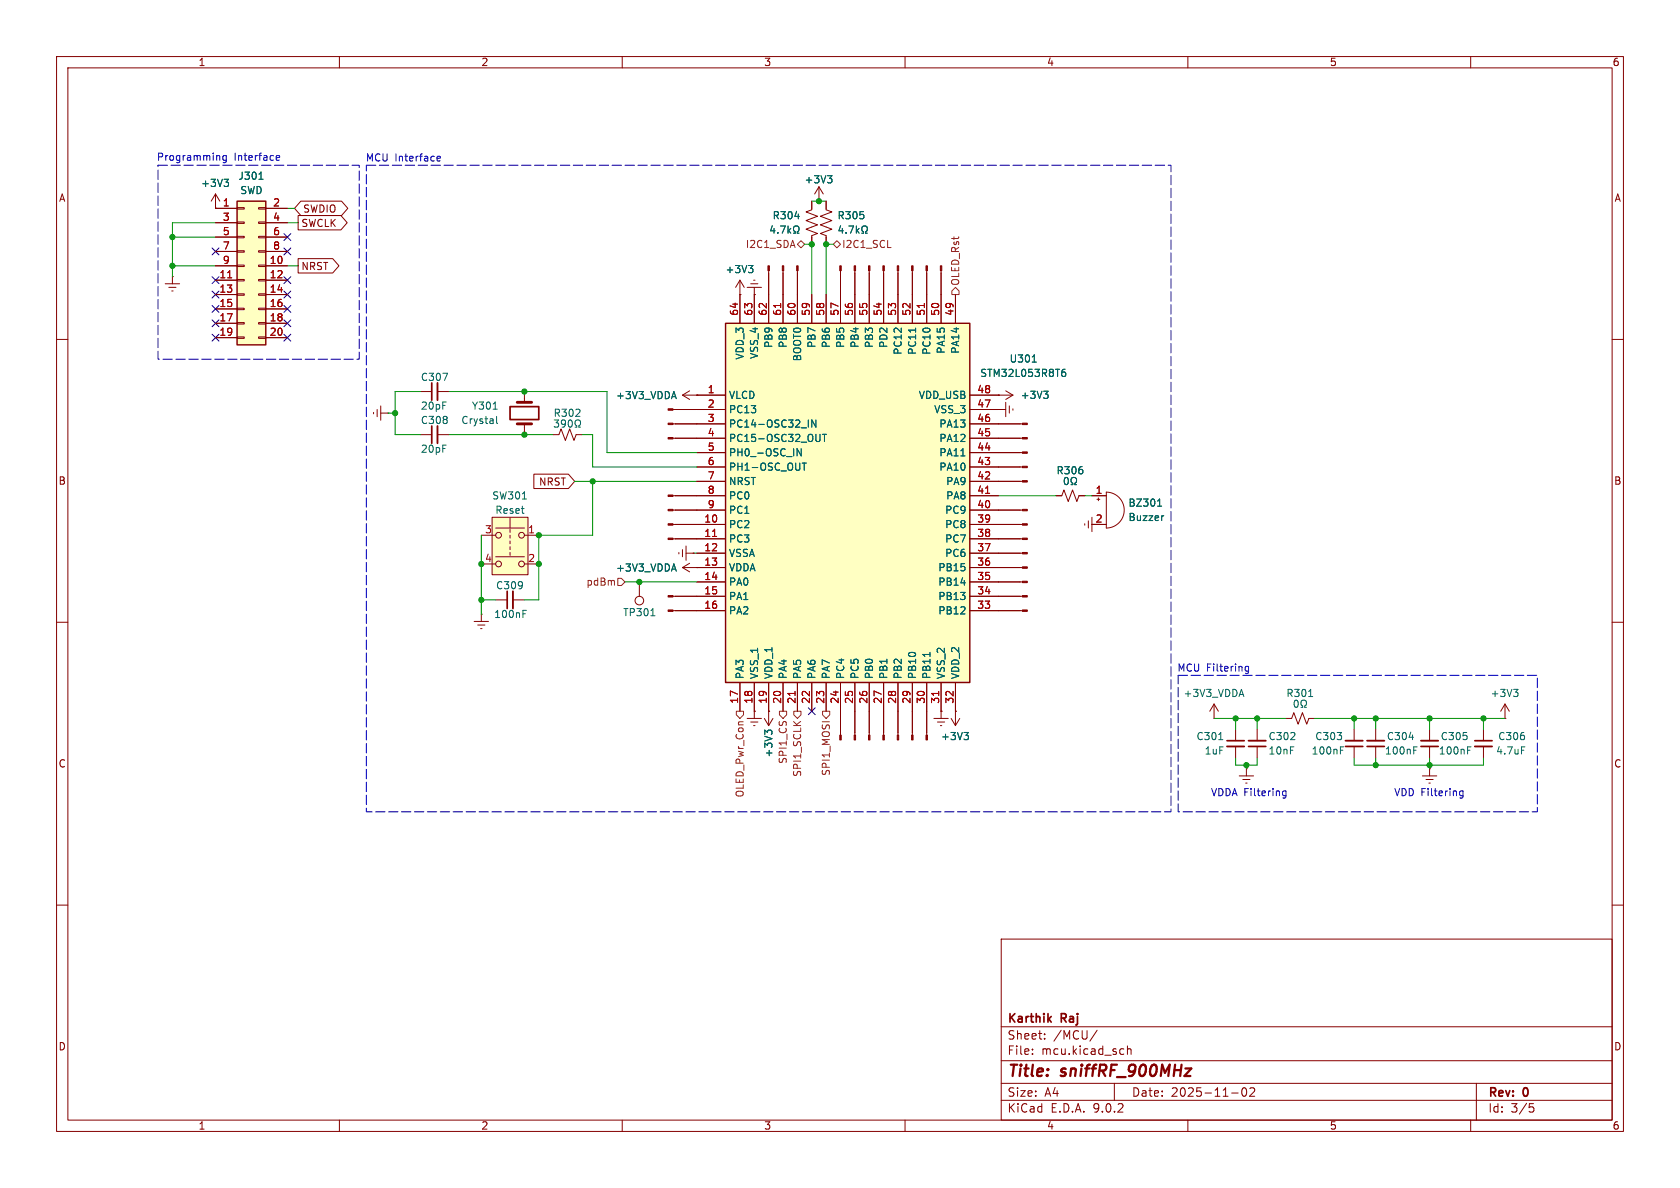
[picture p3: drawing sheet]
<svg xmlns="http://www.w3.org/2000/svg" width="297mm" height="210mm" viewBox="0 0 297 210" stroke-linecap="round" stroke-linejoin="round" font-family="sans-serif">
<g fill="none" stroke="#840000" stroke-width=".18">
<path d="M10 10h277v190h-277zM12 12h273v186h-273zM60 10v2M110 10v2M160 10v2M210 10v2M260 10v2M29.2 50.2h2.5M29.8 50.8h1.3M30.4 51.4h.2M30.5 48.9h.1M30.5 48.9v1.3"/>
<path d="M148.6 47.9v4.2M151.1 47.9v4.2M153.7 47.9v4.2M156.2 47.9v4.2M158.7 47.9v4.2M161.3 47.9v4.2M163.8 47.9v4.2M166.4 47.9v4.2M10 60h2M119 77.5h4.2M119 74.9h4.2M119 72.4h4.2"/>
<path d="M120.6 69.9l1.3 .7M120.6 69.9h2.6M121.9 69.1l-1.3 .8M123.2 69.9h.1M176.5 72.4h.1M176.5 77.5h4.2M176.5 74.9h4.2M176.5 72.4h1.3M177.8 71.1v2.6M178.4 71.8v1.2M179.1 72.3v.2M285 60h2"/>
<path d="M119 95.3h4.2M119 90.2h4.2M119 92.7h4.2M119 87.6h4.2M120 97.7v.2M120.6 97.2v1.2M121.3 97.8h1.3M121.3 96.5v2.6M122.6 97.8h.1M176.5 90.2h4.2M176.5 85.1h4.2M176.5 82.6h4.2"/>
<path d="M176.5 80h4.2M10 110h2M176.5 102.9h4.2M285 110h2M214.6 127h.1M214.6 124.5l-.7 1.2M214.6 124.5l.8 1.2M214.6 124.5v2.5M218.4 128.9v2M218.4 132v2M266.1 127h.1M266.1 124.5l-.8 1.2"/>
<path d="M266.1 124.5l.7 1.2M266.1 124.5v2.5M10 160h2M177 166h108v32h-108zM285 160h2M60 198v2M110 198v2M160 198v2M177 194.5h108M177 191.5h108M177 187.5h108M177 181.5h108"/>
<path d="M182.5 186.3v.1M182.5 185.5v.1M184.7 183.6v.1M184.7 182.8v.1M194 182.1l-1.3 2M197 191.5v3M198.2 185.4l.5 .1M198.7 186.3l-.5 .1M199.3 185.5l.2-.1 .4 .1 .1 .9M199.3 184.9v1.5M210 198v2M217.7 193.2h1.2"/>
<path d="M219.7 192.4l.2-.1a.81 .81 0 0 1 .6 .6 .81 .81 0 0 1-.3 .8l-.2 .1a.81 .81 0 0 1-.3-1.4zM221 192.4l.5-.1 .2 .1 .1 .3-.9 1.1h.9M260 198v2M261 191.5v6.5M270.4 195.1h.7M270.5 195.7h.4l.3 .3-.2 .5-.5 .1"/>
</g>
<path d="M209.6 188.9h1l-1.2 1.3h1" fill="none" stroke="#840000" stroke-width=".4"/>
<g fill="#840000" stroke="#840000" stroke-width=".18">
<path d="M118.1 95.1h.9v.3h-.9z"/>
<path d="M118.1 90h.9v.3h-.9z"/>
<path d="M118.1 92.6h.9v.2h-.9z"/>
<path d="M118.1 87.5h.9v.3h-.9z"/>
<path d="M118.1 77.3h.9v.3h-.9z"/>
<path d="M118.1 74.8h.9v.3h-.9z"/>
<path d="M118.1 72.3h.9v.2h-.9z"/>
<path d="M163.7 47h.3v.9h-.3z"/>
<path d="M166.2 47h.3v.9h-.3z"/>
<path d="M158.6 47h.3v.9h-.3z"/>
<path d="M156.1 47h.2v.9h-.2z"/>
<path d="M153.5 47h.3v.9h-.3z"/>
<path d="M180.7 85h.9v.2h-.9z"/>
<path d="M180.7 77.3h.9v.3h-.9z"/>
<path d="M180.7 74.8h.9v.3h-.9z"/>
<path d="M180.7 82.4h.9v.3h-.9z"/>
<path d="M180.7 79.9h.9v.2h-.9z"/>
<path d="M161.2 47h.2v.9h-.2z"/>
<path d="M148.5 47h.2v.9h-.2z"/>
<path d="M151 47h.3v.9h-.3z"/>
<path d="M180.7 90h.9v.3h-.9z"/>
<path d="M180.7 102.7h.9v.3h-.9z"/>
</g>
<path d="M119.1 69.2l.5 1.3M215.5 130.8h.7M219.5 121.9l.4 1.2M267.6 121.9h.8l-.5 .4M268.1 122.3l.3 .3v.3l-.3 .2" fill="none" stroke="#006464" stroke-width=".18"/>
<path d="M216.9 130.9h3.1" fill="none" stroke="#840000" stroke-width=".3"/>
<path d="M216.9 132h3.1" fill="none" stroke="#840000" stroke-width=".33"/>
<path d="M41.9 35.6h5.1v25.4h-5.1z" fill="#ffffc2"/>
<path d="M41.9 35.6h5.1v25.4h-5.1z" fill="none" stroke="#840000" stroke-width=".25"/>
<g fill="none" stroke="#840000" stroke-width=".18">
<path d="M38.1 36.8h.1M38.1 36.8h3.8M38.1 39.4h3.8M38.1 34.3l-.8 1.3M38.1 34.3l.8 1.3M38.1 34.3v2.5M41.9 36.7h1.3v.3h-1.3zM41.9 39.2h1.3v.3h-1.3zM45.7 36.7h1.3v.3h-1.3zM45.7 39.2h1.3v.3h-1.3zM47 36.8h3.8M47 39.4h3.8"/>
<path d="M38.1 41.9h3.8M38.1 44.5h3.8M38.1 47h3.8M38.1 49.5h3.8M38.1 52.1h3.8M38.1 54.6h3.8M38.1 57.2h3.8M38.1 59.7h3.8M41.9 41.8h1.3v.2h-1.3zM41.9 44.3h1.3v.3h-1.3zM41.9 46.9h1.3v.2h-1.3zM41.9 49.4h1.3v.3h-1.3z"/>
<path d="M41.9 51.9h1.3v.3h-1.3zM41.9 54.5h1.3v.2h-1.3zM41.9 57h1.3v.3h-1.3zM41.9 59.6h1.3v.2h-1.3zM45.7 41.8h1.3v.2h-1.3zM45.7 44.3h1.3v.3h-1.3zM45.7 46.9h1.3v.2h-1.3zM45.7 49.4h1.3v.3h-1.3zM45.7 51.9h1.3v.3h-1.3zM45.7 54.5h1.3v.2h-1.3zM45.7 57h1.3v.3h-1.3zM45.7 59.6h1.3v.2h-1.3z"/>
<path d="M47 41.9h3.8M47 44.5h3.8M47 47h3.8M47 49.5h3.8M47 52.1h3.8M47 54.6h3.8M47 57.2h3.8M47 59.7h3.8M74.3 76.8h2M77.3 76.8h2.1M176.5 69.9h.1M176.5 69.9h2.6"/>
<path d="M177.8 69.1l1.3 .8M179.1 69.9l-1.3 .7M176.5 95.3h4.2M176.5 97.8h4.2M176.5 92.7h4.2M186.7 87.6h1l.4-1 .7 2 .8-2 .8 2 .4-1h1M191.8 92.6v.2M192.4 92.1v1.2M193 91.4v2.6M193 87.6h2.6M193 92.7h2.6M193.9 88.3h.5"/>
<path d="M194.2 88v.5M195.6 87a3.2 3.2 0 0 1 3.1 3.2 3.2 3.2 0 0 1-3.1 3.1zM87.6 106h2.1M90.7 106h2M113 102.9v2.5M119 105.4h4.2M119 108h4.2M176.5 105.4h4.2M176.5 100.3h4.2M176.5 108h4.2M132.1 127h2.5M132.7 127.6h1.3"/>
<path d="M133.2 128.3h.3M133.3 125.7h.1M133.3 125.7v1.3M135.1 127l.8 1.3M135.9 125.7h.1M135.9 125.7v2.6M136.7 127l-.8 1.3M148.6 125.7v4.2M151.1 125.7v4.2M153.7 125.7v4.2M156.2 125.7v4.2M158.7 125.7v4.2"/>
<path d="M161.3 125.7v4.2M163.8 125.7v4.2M165.1 127h2.5M165.7 127.6h1.3M166.2 128.3h.3M166.4 125.7h.1M166.4 125.7v1.3M168.1 127l.8 1.3M168.9 125.7h.1M168.9 125.7v2.6M169.7 127l-.8 1.3M243.2 128.9v2"/>
<path d="M243.2 132v2M251.5 137.2h2.5M252.1 137.8h1.3M252.6 138.4h.3M252.7 135.9h.1M252.7 128.9v2M252.7 132v2M252.7 135.9v1.3"/>
<circle cx="113" cy="106.2" r=".76"/>
</g>
<path d="M40.2 49.1h.8" fill="none" stroke="#a90000" stroke-width=".18"/>
<g fill="none" stroke="#006464" stroke-width=".18">
<path d="M39.6 31.7h.8l-.4 .5M40.2 32.2l.2 .2v.3l-.2 .3M45.8 31.7h.7M184.5 69.2h.8l-.4 .4M185 69.6l.3 .3v.3l-.3 .2M188.2 84.6l-.1 .6 .2 .3 .1 .2 .4-.3v-.8M189.4 84.6a.6 .6 0 0 0 .3 .8v.3h-.3M190.3 84.6a.6 .6 0 0 1-.3 .8v.3h.3M204.6 89.5h.8M204.8 88.5l.2-.3v1.3M205.7 91.2h-.2M92.4 108.5h.5"/>
<path d="M92.4 107.9h.7M115.1 108.9h.7M135.7 129.5l-.5-.4v.8M135.7 129.3l.2-.2h.3l.3 .2M170.4 129.5h.8l-.4 .5M171 130l.2 .2v.3l-.2 .3M249.1 130.3h.8M249.9 132.6h.5M249.9 132h.6M259.5 132.6h.4M259.5 132h.6"/>
</g>
<g fill="#840000" stroke="#840000" stroke-width=".18">
<path d="M180.7 95.1h.9v.3h-.9z"/>
<path d="M180.7 97.7h.9v.2h-.9z"/>
<path d="M180.7 105.3h.9v.2h-.9z"/>
<path d="M180.7 100.2h.9v.3h-.9z"/>
<path d="M118.1 105.3h.9v.2h-.9z"/>
<path d="M118.1 107.8h.9v.3h-.9z"/>
<path d="M153.5 129.9h.3v.9h-.3z"/>
<path d="M156.1 129.9h.2v.9h-.2z"/>
<path d="M148.5 129.9h.2v.9h-.2z"/>
<path d="M151 129.9h.3v.9h-.3z"/>
<path d="M180.7 92.6h.9v.2h-.9z"/>
<path d="M163.7 129.9h.3v.9h-.3z"/>
<path d="M158.6 129.9h.3v.9h-.3z"/>
<path d="M161.2 129.9h.2v.9h-.2z"/>
<path d="M180.7 107.8h.9v.3h-.9z"/>
</g>
<path d="M76.3 75.3v3.1M89.7 104.5v3.1M241.7 132h3M251.2 132h3.1" fill="none" stroke="#840000" stroke-width=".3"/>
<path d="M77.3 75.3v3.1M90.7 104.5v3.1M241.7 130.9h3M251.2 130.9h3.1" fill="none" stroke="#840000" stroke-width=".33"/>
<path d="M128.3 57.2h43.1v63.5h-43.1z" fill="#ffffc2"/>
<path d="M128.3 57.2h43.1v63.5h-43.1z" fill="none" stroke="#840000" stroke-width=".25"/>
<g fill="none" stroke="#840000" stroke-width=".18">
<path d="M130.8 52.1v5.1M133.3 52.1v5.1M135.9 52.1v5.1M138.4 52.1v5.1M141 52.1v5.1M143.5 52.1v5.1M146 52.1v5.1M148.6 52.1v5.1M151.1 52.1v5.1M153.7 52.1v5.1M156.2 52.1v5.1M158.7 52.1v5.1"/>
<path d="M161.3 52.1v5.1M163.8 52.1v5.1M166.4 52.1v5.1M168.9 52.1v5.1M92.7 69.2v1.9M92.7 74.9v1.9M123.2 69.9h5.1M123.2 72.4h5.1M123.2 74.9h5.1M123.2 77.5h5.1M171.4 69.9h5.1M171.4 72.4h5.1"/>
<path d="M171.4 74.9h5.1M171.4 77.5h5.1M123.2 80h5.1M123.2 82.6h5.1M123.2 85.1h5.1M123.2 87.6h5.1M123.2 90.2h5.1M123.2 92.7h5.1M123.2 95.3h5.1M123.2 97.8h5.1M171.4 80h5.1M171.4 82.6h5.1"/>
<path d="M171.4 85.1h5.1M171.4 87.6h5.1M171.4 90.2h5.1M171.4 92.7h5.1M171.4 95.3h5.1M171.4 97.8h5.1M123.2 100.3h5.1M123.2 102.9h5.1M123.2 105.4h5.1M123.2 108h5.1M171.4 100.3h5.1M171.4 102.9h5.1"/>
<path d="M171.4 105.4h5.1M171.4 108h5.1M130.8 120.7v5M133.3 120.7v5M135.9 120.7v5M138.4 120.7v5M141 120.7v5M143.5 120.7v5M146 120.7v5M148.6 120.7v5M151.1 120.7v5M153.7 120.7v5"/>
<path d="M156.2 120.7v5M158.7 120.7v5M161.3 120.7v5M163.8 120.7v5M166.4 120.7v5M168.9 120.7v5"/>
</g>
<g fill="none" stroke="#006464" stroke-width=".18">
<path d="M161.9 58v.7M87.2 72.3h.7M87.8 73.6v1.1l.2 .2M141.6 79.3v1.3l-.7-1.3v1.3M142.9 74.2v1.3M144.2 74.2v1.3l-.7-1.3v1.3M145 76.8v1l-.2 .2M145.4 76.8h.7M145.8 76.8v1.2M182.5 64h.7M187.7 66l.2-.2h.3l.2 .2v.3l-.2 .2h-.4l-.1-.2M188.3 65.3h-.4l-.2 .5"/>
<path d="M141.8 81.9h.7M142.2 81.9v1.2M169.9 80.6h.7M164.4 115.3v.8"/>
</g>
<path d="M138 53.6v.8M163.4 53.6v.8M126 94.8h.7M174.2 87.2h.8M140.6 122.2v.7M166 122.2v.7" fill="none" stroke="#a90000" stroke-width=".18"/>
<path d="M91.4 71.1h2.6M91.4 74.9h2.6" fill="none" stroke="#840000" stroke-width=".51"/>
<path d="M90.2 71.9h5v2.3h-5z" fill="none" stroke="#840000" stroke-width=".3"/>
<path d="M87 91.4h6.3v10.2h-6.3z" fill="#ffffc2"/>
<g fill="none" stroke="#840000" stroke-width=".18">
<path d="M38.1 36.8h.1M38.1 36.8h3.8M38.1 39.4h3.8M47 36.8h3.8M47 39.4h3.8M52.7 38.1h7.6l1.1 1.3-1.1 1.2h-7.6zM53.2 35.6h7.2l1.1 1.2-1.1 1.3h-7.2l-1.1-1.3zM143.5 35.6v1.5l-1 .4 2 .7-2 .8 2 .8-2 .7 2 .8-1 .4v1.5M144.8 35.6h.1M144.8 33l-.8 1.3M144.8 33l.7 1.3M144.8 33v2.6"/>
<path d="M146 35.6v1.5l1.1 .4-2.1 .7 2.1 .8-2.1 .8 2.1 .7-2.1 .8 1 .4v1.5M38.1 49.5h3.8M38.1 41.9h3.8M38.1 44.5h3.8M38.1 47h3.8M38.1 52.1h3.8M38.1 54.6h3.8M38.1 57.2h3.8M38.1 59.7h3.8M47 49.5h3.8M47 41.9h3.8M47 44.5h3.8"/>
<path d="M47 47h3.8M47 52.1h3.8M47 54.6h3.8M47 57.2h3.8M47 59.7h3.8M52.7 45.7h6.1l1.1 1.3-1.1 1.3h-6.1zM130.8 52.1h.1M130.8 49.5l-.8 1.3M130.8 49.5l.8 1.3M130.8 49.5v7.7M132.1 50.8h2.5M132.7 50.2h1.3"/>
<path d="M133.2 49.5h.3M133.3 52.1h.1M133.3 50.8v6.4M135.9 47.9v9.3M138.4 47.9v9.3M141 47.9v9.3M143.5 52.1v5.1M146 52.1v5.1M148.6 48.3v8.9M151.1 48.3v8.9M153.7 48.3v8.9M156.2 48.3v8.9"/>
<path d="M158.7 48.3v8.9M161.3 48.3v8.9M163.8 48.3v8.9M166.4 48.3v8.9M168.9 52.1v5.1M66 72.9v.3M66.7 72.4v1.3M67.3 73h1.3M67.3 71.8v2.5M68.6 73h.1M74.3 69.2h2M77.3 69.2h2.1"/>
<path d="M97.8 76.8h1l.4-1 .7 2.1 .8-2.1 .8 2.1 .4-1.1h1M119.4 77.5h8.9M119.4 74.9h8.9M119.4 72.4h8.9M123.2 69.9h.1M123.2 69.9h5.1M171.4 77.5h8.9M171.4 74.9h8.9M171.4 72.4h5.1M171.4 69.9h5.1M176.5 69.9h.1M176.5 72.4h.1"/>
<path d="M85.1 94.6h2.5M85.1 99.7h2.5M87 91.4h6.3v10.2h-6.3zM87.6 93.3h5.1M87.6 98.4h5.1M90.2 91.6v1.7M90.2 93.6v.5M90.2 94.6v.5M90.2 95.6v.5M90.2 96.6v.6M90.2 97.7v.5M92.7 94.6h2.5"/>
<path d="M92.7 99.7h2.5M94.4 83.8h6.1l1.1 1.3-1.1 1.3h-6.1zM119.4 95.3h8.9M119.4 90.2h8.9M119.4 92.7h8.9M119.4 87.6h8.9M121.9 99.6l-1.3 .7M122.6 97.8h.1M123.2 80h5.1M123.2 82.6h5.1M123.2 85.1h5.1M123.2 97.8h5.1"/>
<path d="M171.4 95.3h8.9M171.4 90.2h8.9M171.4 92.7h8.9M171.4 87.6h5.1M171.4 80h8.9M171.4 82.6h8.9M171.4 85.1h8.9M171.4 97.8h8.9M186.7 87.6h1M190.8 87.6h1M193 92.7h2.6M193 87.6h2.6"/>
<path d="M83.8 109.9h2.6M84.5 110.5h1.2M85 111.1h.2M85.1 108.6h.1M85.1 108.6v1.3M119.4 105.4h8.9M119.4 108h8.9M120.6 100.3l1.3 .8M120.6 100.3h7.7M123.2 100.3h.1M123.2 102.9h5.1M171.4 100.3h8.9"/>
<path d="M171.4 102.9h8.9M171.4 105.4h8.9M171.4 108h8.9M130.8 120.7v5M133.3 125.7h.1M133.3 120.7v5M135.9 125.7h.1M135.9 120.7v5M138.4 120.7v5M141 120.7v5M143.5 120.7v5M146 120.7v5"/>
<path d="M148.6 120.7v8.8M151.1 120.7v8.8M153.7 120.7v8.8M156.2 120.7v8.8M158.7 120.7v8.8M161.3 120.7v8.8M163.8 120.7v8.8M166.4 125.7h.1M166.4 120.7v5M168.9 125.7h.1M168.9 120.7v5M219.1 137.2h2.5"/>
<path d="M219.7 137.8h1.3M220.2 138.4h.3M220.3 135.9h.1M220.3 135.9v1.3M222.2 128.9v2M222.2 132v2M227.3 127h1l.4-1 .8 2 .8-2 .7 2 .4-1h1M239.4 128.9v2M239.4 132v2M262.3 128.9v2M262.3 132v2"/>
<circle cx="88.1" cy="99.7" r=".51"/>
<circle cx="88.1" cy="94.6" r=".51"/>
<circle cx="92.2" cy="99.7" r=".51"/>
<circle cx="92.2" cy="94.6" r=".51"/>
</g>
<g fill="none" stroke="#006464" stroke-width=".18">
<path d="M39.6 31.7h.8l-.4 .5M40.2 32.2l.2 .2v.3l-.2 .3M45.8 31.7h.7M136.5 39.9l-.3 .9h.8M138 39.9h.8l-.5 1.3M139.3 39.9v1.3M140.5 38.3h.8M146.3 31.1h.8l-.4 .4M146.8 31.5l.3 .3v.3l-.3 .2M148.6 39.9l-.3 .9h.8M150.1 39.9h.8l-.5 1.3M151.4 39.9v1.3"/>
<path d="M132.3 46.9h.8l-.4 .5M132.9 47.4l.2 .3v.3l-.2 .2M136.8 40.4v.8M137.5 41.1v.1M139.4 40.7l.4 .5M139.8 40.4l-.5 .5M140.3 41.2h.3v-.2a.54 .54 0 0 1-.3-.8 .54 .54 0 0 1 .8-.2 .58 .58 0 0 1-.2 1v.2h.4M148.9 40.4v.8M149.6 41.1v.1M151.5 40.7l.4 .5M151.9 40.4l-.5 .5M152.4 41.2h.3v-.2a.54 .54 0 0 1-.3-.8 .54 .54 0 0 1 .7-.2 .58 .58 0 0 1-.1 1v.2h.3"/>
<path d="M161.9 58v.7M78.3 66h.8l-.5 1.3M98.8 74.2l-.5 .5 .4 .1v.6l-.2 .1-.5-.1M99.2 74.5v.3l.3 .2h.2l.3-.2M100 74.5a.84 .84 0 0 1-.4 1h-.2M100.5 74.5v.5l.1 .4 .2 .1 .3-.2v-.8M101.7 74.4a.6 .6 0 0 0 .3 .9v.2h-.3M102.4 74.3a.58 .58 0 0 1-.1 1v.2h.3M119.1 69.2l.5 1.3M141.6 79.3v1.3l-.7-1.3v1.3M142.9 74.2v1.3M144.2 74.2v1.3l-.7-1.3v1.3"/>
<path d="M145 76.8v1l-.2 .2M145.4 76.8h.7M145.8 76.8v1.2M182.5 64h.7M184.5 69.2h.8l-.4 .4M185 69.6l.3 .3v.3l-.3 .2M187.7 66l.2-.2h.3l.2 .2v.3l-.2 .2h-.4l-.1-.2M188.3 65.3h-.4l-.2 .5M92.3 88.2h.8M119.1 99.7l.5 1.3M141.8 81.9h.7M142.2 81.9v1.2"/>
<path d="M169.9 80.6h.7M188.2 84.6l-.1 .6 .2 .3 .1 .2 .4-.3v-.8M189.4 84.6a.6 .6 0 0 0 .3 .8v.3h-.3M190.3 84.6a.6 .6 0 0 1-.3 .8v.3h.3M204.6 89.5h.8M204.8 88.5l.2-.3v1.3M205.7 91.2h-.2M164.4 115.3v.8M135.7 129.5l-.5-.4v.8M135.7 129.3l.2-.2h.3l.3 .2M170.4 129.5h.8l-.4 .5M171 130l.2 .2v.3l-.2 .3"/>
<path d="M228.8 124v.6l.1 .3 .2 .1 .3-.2v-.8M230.1 124a.6 .6 0 0 0 .2 .8v.2h-.3M230.9 124a.6 .6 0 0 1-.2 .8v.2h.3M231.4 123.1h.7M237 132h.6M237 132.6h.4M269 132h.6"/>
</g>
<path d="M76.3 67.7v3M220.7 132h3.1M237.9 132h3M260.7 130.9h3.1" fill="none" stroke="#840000" stroke-width=".3"/>
<path d="M77.3 67.7v3M220.7 130.9h3.1M237.9 130.9h3M260.7 132h3.1" fill="none" stroke="#840000" stroke-width=".33"/>
<g fill="#840000" stroke="#840000" stroke-width=".18">
<path d="M138.3 47h.3v.9h-.3z"/>
<path d="M135.8 47h.2v.9h-.2z"/>
<path d="M140.8 47h.3v.9h-.3z"/>
</g>
<path d="M141.6 42.5l.6 .7-.6 .6-.6-.6zM148 42.5l.6 .7-.6 .6-.7-.6zM156.9 43.8h.6M168.9 50.8l.6 .6v.7h-1.2v-.7zM109.2 102.2h.7l.6 .7-.6 .6h-.7zM130.2 125.7h1.2v.7l-.6 .6-.6-.6zM137.8 125.7h1.3v.7l-.7 .6-.6-.6zM140.3 125.7h1.3v.7l-.6 .6-.7-.6zM145.4 125.7h1.3v.7l-.7 .6-.6-.6z" fill="none" stroke="#725600" stroke-width=".18"/>
<g fill="none" stroke="#009600" stroke-width=".18">
<path d="M38.1 39.4h-7.6v9.5M50.8 36.8h1.3M50.8 39.4h1.9M143.5 35.6h2.5M30.5 41.9h7.6M30.5 47h7.6M50.8 47h1.9M142.2 43.2h1.3v8.9M147.3 43.2h-1.3v8.9M68.6 73h1.2M74.3 69.2h-4.5v7.6h4.5M79.4 69.2h27.9v10.8h15.9"/>
<path d="M79.4 76.8h18.4M102.9 76.8h1.9v5.8h18.4M85.1 94.6v14M101.6 85.1h21.6M104.8 85.1v9.5h-9.6v11.4h-2.5M122.6 97.8h.6M176.5 87.6h10.2M191.8 87.6h1.2M85.1 106h2.5M110.5 102.9h12.7M214.6 127h12.7M218.4 127v1.9"/>
<path d="M218.4 134v1.3h3.8v-1.3M220.3 135.3v.6M222.2 127v1.9M232.4 127h33.7M239.4 134v1.3h22.9v-1.3M239.4 127v1.9M243.2 127v1.9M243.2 134v1.3M252.7 127v1.9M252.7 134v1.9M262.3 127v1.9"/>
</g>
<g fill="none" stroke="#000084" stroke-width=".18">
<path d="M37.5 54l1.2 1.2M37.5 48.9l1.2 1.2M37.5 59.1l1.2 1.2M37.5 56.5l1.2 1.3M37.5 51.5l1.2 1.2M37.5 43.8l1.2 1.3M38.7 54l-1.2 1.2M38.7 48.9l-1.2 1.2M38.7 56.5l-1.2 1.3M38.7 59.1l-1.2 1.2M38.7 51.5l-1.2 1.2M38.7 43.8l-1.2 1.3"/>
<path d="M50.2 59.1l1.2 1.2M50.2 56.5l1.2 1.3M50.2 43.8l1.2 1.3M50.2 48.9l1.2 1.2M50.2 51.5l1.2 1.2M50.2 41.3l1.2 1.2M50.2 54l1.2 1.2M51.4 41.3l-1.2 1.2M51.4 59.1l-1.2 1.2M51.4 56.5l-1.2 1.3M51.4 43.8l-1.2 1.3M51.4 48.9l-1.2 1.2"/>
<path d="M51.4 51.5l-1.2 1.2M51.4 54l-1.2 1.2M142.9 125.1l1.2 1.2M144.1 125.1l-1.2 1.2"/>
</g>
<path d="M38.7 27.5l.2 .2v.6M40 27.5v1l-.2 .3-.3-.1M40 27.6l-.4-.1-.2 .2 .1 .6h.5M48.8 27.9l.6-.1v-.2l-.4-.1-.2 .2 .1 .6h.5M77.3 28l.6-.1-.1-.2-.4-.1-.1 .2v.6h.5M220.7 117.8v1l-.2 .3-.3-.1M220.7 117.9l-.3-.1-.3 .2 .1 .6h.5M227.3 139.8v1l-.2 .3-.3-.1M227.3 139.9l-.3-.1-.3 .3 .2 .5h.4M258.6 139.8v1l-.2 .3-.3-.1M258.6 139.9l-.3-.1-.3 .3 .2 .5h.4" fill="none" stroke="#0000c2" stroke-width=".18"/>
<path d="M27.9 29.2h35.6v34.3h-35.6zM64.8 29.2h142.2v114.3h-142.2zM208.3 119.4h63.5v24.1h-63.5z" fill="none" stroke="#0000c2" stroke-width=".18" stroke-dasharray="1.7 .6"/>
<path d="M40.2 49.1h.8M138 53.6v.8M163.4 53.6v.8M126 94.8h.7M174.2 87.2h.8M140.6 122.2v.7M166 122.2v.7" fill="none" stroke="#a90000" stroke-width=".18"/>
<g fill="#009600" stroke="#009600" stroke-width=".18">
<circle cx="30.5" cy="41.9" r=".46"/>
<circle cx="30.5" cy="47" r=".46"/>
<circle cx="243.2" cy="135.3" r=".46"/>
<circle cx="243.2" cy="127" r=".46"/>
<circle cx="262.3" cy="127" r=".46"/>
<circle cx="252.7" cy="127" r=".46"/>
<circle cx="252.7" cy="135.3" r=".46"/>
<circle cx="95.2" cy="99.7" r=".46"/>
<circle cx="95.2" cy="94.6" r=".46"/>
<circle cx="85.1" cy="99.7" r=".46"/>
<circle cx="92.7" cy="76.8" r=".46"/>
<circle cx="104.8" cy="85.1" r=".46"/>
<circle cx="220.3" cy="135.3" r=".46"/>
<circle cx="222.2" cy="127" r=".46"/>
<circle cx="218.4" cy="127" r=".46"/>
<circle cx="239.4" cy="127" r=".46"/>
<circle cx="92.7" cy="69.2" r=".46"/>
<circle cx="69.8" cy="73" r=".46"/>
<circle cx="85.1" cy="106" r=".46"/>
<circle cx="144.8" cy="35.6" r=".46"/>
<circle cx="113" cy="102.9" r=".46"/>
<circle cx="143.5" cy="43.2" r=".46"/>
<circle cx="146" cy="43.2" r=".46"/>
</g>
<g font-size="2.8" fill="#840000">
<text x="178" y="190.9">Title:</text>
<text x="187.7" y="190.9">sniffRF_900MHz</text>
</g>
<g font-size="2.1" fill="#840000">
<text x="178" y="184">Sheet:</text>
<text x="178" y="181.2">Karthik</text>
<text x="186.2" y="184">/MCU/</text>
<text x="187.7" y="181.2">Raj</text>
<text x="178" y="186.7">File:</text>
<text x="184.1" y="186.7">mcu.kicad_sch</text>
<text x="178" y="196.9">KiCad</text>
<text x="178" y="194.1">Size:</text>
<text x="184.7" y="194.1">A4</text>
<text x="185.7" y="196.9">E.D.A.</text>
<text x="193.3" y="196.9">9.0.2</text>
<text x="200" y="194.1">Date:</text>
<text x="207" y="194.1">2025-11-02</text>
<text x="263" y="194.3">Rev:</text>
<text x="263" y="196.9">Id:</text>
<text x="267.1" y="196.9">3/5</text>
<text x="269.4" y="194.3">0</text>
</g>
<g font-size="1.8" fill="#840000">
<text x="35" y="11.9">1</text>
<text x="85" y="11.9">2</text>
<text x="135" y="11.9">3</text>
<text x="185" y="11.9">4</text>
<text x="235" y="11.9">5</text>
<text x="285" y="11.9">6</text>
<text x="10.3" y="35.9">A</text>
<text x="285.3" y="35.9">A</text>
<text x="53.2" y="40.3">SWCLK</text>
<text x="53.5" y="37.8">SWDIO</text>
<text x="53.2" y="47.9">NRST</text>
<text x="10.3" y="85.9">B</text>
<text x="95.2" y="86">NRST</text>
<text x="285.3" y="85.9">B</text>
<text x="193.6" y="92.5">2</text>
<text x="10.3" y="135.9">C</text>
<text x="285.3" y="135.9">C</text>
<text x="10.3" y="185.9">D</text>
<text x="285.3" y="185.9">D</text>
<text x="35" y="199.9">1</text>
<text x="85" y="199.9">2</text>
<text x="135" y="199.9">3</text>
<text x="185" y="199.9">4</text>
<text x="235" y="199.9">5</text>
<text x="285" y="199.9">6</text>
</g>
<g font-size="1.8" fill="#0000c2">
<text x="27.6" y="28.6">Programming</text>
<text x="41.4" y="28.6">Interface</text>
<text x="64.6" y="28.7">MCU Interface</text>
<text x="208" y="118.9">MCU Filtering</text>
<text x="214" y="140.9">VDDA Filtering</text>
<text x="246.4" y="140.9">VDD Filtering</text>
</g>
<g font-size="1.8" fill="#006464">
<text x="35.5" y="33.2">+3V3</text>
<text x="42.1" y="32">J301</text>
<text x="42.4" y="34.5">SWD</text>
<text x="142.1" y="32.6">+3V3</text>
<text x="136.5" y="39">R304</text>
<text x="148" y="39">R305</text>
<text x="128.2" y="48.5">+3V3</text>
<text x="131.7" y="63.7" transform="rotate(-90 131.7 63.7)">VDD_3</text>
<text x="134.2" y="63.5" transform="rotate(-90 134.2 63.5)">VSS_4</text>
<text x="136.8" y="61.6" transform="rotate(-90 136.8 61.6)">PB9</text>
<text x="139.3" y="61.6" transform="rotate(-90 139.3 61.6)">PB8</text>
<text x="141.8" y="64" transform="rotate(-90 141.8 64)">BOOT0</text>
<text x="144.4" y="61.6" transform="rotate(-90 144.4 61.6)">PB7</text>
<text x="146.9" y="61.6" transform="rotate(-90 146.9 61.6)">PB6</text>
<text x="149.5" y="61.6" transform="rotate(-90 149.5 61.6)">PB5</text>
<text x="152" y="61.6" transform="rotate(-90 152 61.6)">PB4</text>
<text x="154.5" y="61.6" transform="rotate(-90 154.5 61.6)">PB3</text>
<text x="157.1" y="61.6" transform="rotate(-90 157.1 61.6)">PD2</text>
<text x="159.6" y="62.8" transform="rotate(-90 159.6 62.8)">PC12</text>
<text x="162.2" y="62.8" transform="rotate(-90 162.2 62.8)">PC11</text>
<text x="164.7" y="62.8" transform="rotate(-90 164.7 62.8)">PC10</text>
<text x="167.2" y="62.6" transform="rotate(-90 167.2 62.6)">PA15</text>
<text x="169.8" y="62.6" transform="rotate(-90 169.8 62.6)">PA14</text>
<text x="178.4" y="64.3">U301</text>
<text x="74.3" y="67.5">C307</text>
<text x="108.8" y="70.8">+3V3_VDDA</text>
<text x="128.8" y="70.7">VLCD</text>
<text x="162.3" y="70.7">VDD_USB</text>
<text x="173.2" y="66.8">STM32L053R8T6</text>
<text x="180.3" y="70.7">+3V3</text>
<text x="74.3" y="75.2">C308</text>
<text x="74.3" y="72.6">20pF</text>
<text x="81.5" y="75.2">Crystal</text>
<text x="83.3" y="72.6">Y301</text>
<text x="97.8" y="73.9">R302</text>
<text x="128.8" y="73.3">PC13</text>
<text x="128.8" y="75.8">PC14-OSC32_IN</text>
<text x="165.1" y="73.3">VSS_3</text>
<text x="166" y="75.8">PA13</text>
<text x="74.3" y="80.2">20pF</text>
<text x="128.8" y="78.3">PC15-OSC32_OUT</text>
<text x="128.8" y="80.9">PH0_-OSC_IN</text>
<text x="128.8" y="83.4">PH1-OSC_OUT</text>
<text x="166" y="78.3">PA12</text>
<text x="166" y="80.9">PA11</text>
<text x="166" y="83.4">PA10</text>
<text x="86.9" y="88.5">SW301</text>
<text x="128.8" y="86">NRST</text>
<text x="128.8" y="88.5">PC0</text>
<text x="167.2" y="86">PA9</text>
<text x="167.2" y="88.5">PA8</text>
<text x="186.7" y="84">R306</text>
<text x="199.4" y="89.8">BZ301</text>
<text x="87.5" y="91">Reset</text>
<text x="128.8" y="91">PC1</text>
<text x="128.8" y="93.6">PC2</text>
<text x="167" y="91">PC9</text>
<text x="167" y="93.6">PC8</text>
<text x="199.4" y="92.3">Buzzer</text>
<text x="108.8" y="101.2">+3V3_VDDA</text>
<text x="128.8" y="96.1">PC3</text>
<text x="128.8" y="98.7">VSSA</text>
<text x="128.8" y="101.2">VDDA</text>
<text x="165.8" y="101.2">PB15</text>
<text x="167" y="96.1">PC7</text>
<text x="167" y="98.7">PC6</text>
<text x="87.6" y="104.4">C309</text>
<text x="128.8" y="103.7">PA0</text>
<text x="128.8" y="106.3">PA1</text>
<text x="165.8" y="103.7">PB14</text>
<text x="165.8" y="106.3">PB13</text>
<text x="87.3" y="109.4">100nF</text>
<text x="110.1" y="109.1">TP301</text>
<text x="128.8" y="108.8">PA2</text>
<text x="165.8" y="108.8">PB12</text>
<text x="131.7" y="120.1" transform="rotate(-90 131.7 120.1)">PA3</text>
<text x="134.2" y="120.1" transform="rotate(-90 134.2 120.1)">VSS_1</text>
<text x="136.8" y="120.1" transform="rotate(-90 136.8 120.1)">VDD_1</text>
<text x="139.3" y="120.1" transform="rotate(-90 139.3 120.1)">PA4</text>
<text x="141.8" y="120.1" transform="rotate(-90 141.8 120.1)">PA5</text>
<text x="144.4" y="120.1" transform="rotate(-90 144.4 120.1)">PA6</text>
<text x="146.9" y="120.1" transform="rotate(-90 146.9 120.1)">PA7</text>
<text x="149.5" y="120.1" transform="rotate(-90 149.5 120.1)">PC4</text>
<text x="152" y="120.1" transform="rotate(-90 152 120.1)">PC5</text>
<text x="154.5" y="120.1" transform="rotate(-90 154.5 120.1)">PB0</text>
<text x="157.1" y="120.1" transform="rotate(-90 157.1 120.1)">PB1</text>
<text x="159.6" y="120.1" transform="rotate(-90 159.6 120.1)">PB2</text>
<text x="162.2" y="120.1" transform="rotate(-90 162.2 120.1)">PB10</text>
<text x="164.7" y="120.1" transform="rotate(-90 164.7 120.1)">PB11</text>
<text x="167.2" y="120.1" transform="rotate(-90 167.2 120.1)">VSS_2</text>
<text x="169.8" y="120.1" transform="rotate(-90 169.8 120.1)">VDD_2</text>
<text x="209.1" y="123.4">+3V3_VDDA</text>
<text x="227.3" y="123.4">R301</text>
<text x="263.4" y="123.4">+3V3</text>
<text x="166.3" y="131">+3V3</text>
<text x="211.4" y="131">C301</text>
<text x="224.2" y="131">C302</text>
<text x="232.4" y="131">C303</text>
<text x="245.1" y="131">C304</text>
<text x="254.6" y="131">C305</text>
<text x="264.8" y="131">C306</text>
<text x="136.8" y="134" transform="rotate(-90 136.8 134)">+3V3</text>
<text x="212.9" y="133.6">1uF</text>
<text x="224.2" y="133.6">10nF</text>
<text x="231.8" y="133.6">100nF</text>
<text x="244.7" y="133.6">100nF</text>
<text x="254.3" y="133.6">100nF</text>
<text x="264.4" y="133.6">4.7uF</text>
</g>
<g font-size="1.8" fill="#a90000">
<text x="39.3" y="36.6">1</text>
<text x="39.3" y="39.1">3</text>
<text x="39.3" y="41.7">5</text>
<text x="48.2" y="36.6">2</text>
<text x="48.2" y="39.1">4</text>
<text x="48.2" y="41.7">6</text>
<text x="39.3" y="44.2">7</text>
<text x="39.3" y="46.7">9</text>
<text x="47.6" y="46.7">10</text>
<text x="48.2" y="44.2">8</text>
<text x="38.7" y="49.3">11</text>
<text x="38.7" y="51.8">13</text>
<text x="47.6" y="49.3">12</text>
<text x="47.6" y="51.8">14</text>
<text x="38.7" y="54.4">15</text>
<text x="38.7" y="56.9">17</text>
<text x="38.7" y="59.4">19</text>
<text x="47.6" y="54.4">16</text>
<text x="47.6" y="56.9">18</text>
<text x="47.6" y="59.4">20</text>
<text x="130.6" y="55.9" transform="rotate(-90 130.6 55.9)">64</text>
<text x="133.1" y="55.9" transform="rotate(-90 133.1 55.9)">63</text>
<text x="135.6" y="55.9" transform="rotate(-90 135.6 55.9)">62</text>
<text x="138.2" y="55.9" transform="rotate(-90 138.2 55.9)">61</text>
<text x="140.7" y="55.9" transform="rotate(-90 140.7 55.9)">60</text>
<text x="143.3" y="55.9" transform="rotate(-90 143.3 55.9)">59</text>
<text x="145.8" y="55.9" transform="rotate(-90 145.8 55.9)">58</text>
<text x="148.3" y="55.9" transform="rotate(-90 148.3 55.9)">57</text>
<text x="150.9" y="55.9" transform="rotate(-90 150.9 55.9)">56</text>
<text x="153.4" y="55.9" transform="rotate(-90 153.4 55.9)">55</text>
<text x="156" y="55.9" transform="rotate(-90 156 55.9)">54</text>
<text x="158.5" y="55.9" transform="rotate(-90 158.5 55.9)">53</text>
<text x="161" y="55.9" transform="rotate(-90 161 55.9)">52</text>
<text x="163.6" y="55.9" transform="rotate(-90 163.6 55.9)">51</text>
<text x="166.1" y="55.9" transform="rotate(-90 166.1 55.9)">50</text>
<text x="168.7" y="55.9" transform="rotate(-90 168.7 55.9)">49</text>
<text x="125" y="69.6">1</text>
<text x="172.7" y="69.6">48</text>
<text x="125" y="72.1">2</text>
<text x="125" y="74.7">3</text>
<text x="125" y="77.2">4</text>
<text x="172.7" y="72.1">47</text>
<text x="172.7" y="74.7">46</text>
<text x="172.7" y="77.2">45</text>
<text x="125" y="79.8">5</text>
<text x="125" y="82.3">6</text>
<text x="172.7" y="79.8">44</text>
<text x="172.7" y="82.3">43</text>
<text x="125" y="84.8">7</text>
<text x="125" y="87.4">8</text>
<text x="125" y="89.9">9</text>
<text x="172.7" y="84.8">42</text>
<text x="172.7" y="87.4">41</text>
<text x="172.7" y="89.9">40</text>
<text x="193.6" y="87.4">1</text>
<text x="85.7" y="94.4">3</text>
<text x="93.3" y="94.4">1</text>
<text x="124.4" y="92.5">10</text>
<text x="124.4" y="95">11</text>
<text x="172.7" y="92.5">39</text>
<text x="172.7" y="95">38</text>
<text x="85.7" y="99.4">4</text>
<text x="93.3" y="99.4">2</text>
<text x="124.4" y="97.5">12</text>
<text x="124.4" y="100.1">13</text>
<text x="172.7" y="97.5">37</text>
<text x="172.7" y="100.1">36</text>
<text x="124.4" y="102.6">14</text>
<text x="124.4" y="105.2">15</text>
<text x="124.4" y="107.7">16</text>
<text x="172.7" y="102.6">35</text>
<text x="172.7" y="105.2">34</text>
<text x="172.7" y="107.7">33</text>
<text x="130.6" y="124.5" transform="rotate(-90 130.6 124.5)">17</text>
<text x="133.1" y="124.5" transform="rotate(-90 133.1 124.5)">18</text>
<text x="135.6" y="124.5" transform="rotate(-90 135.6 124.5)">19</text>
<text x="138.2" y="124.5" transform="rotate(-90 138.2 124.5)">20</text>
<text x="140.7" y="124.5" transform="rotate(-90 140.7 124.5)">21</text>
<text x="143.3" y="124.5" transform="rotate(-90 143.3 124.5)">22</text>
<text x="145.8" y="124.5" transform="rotate(-90 145.8 124.5)">23</text>
<text x="148.3" y="124.5" transform="rotate(-90 148.3 124.5)">24</text>
<text x="150.9" y="124.5" transform="rotate(-90 150.9 124.5)">25</text>
<text x="153.4" y="124.5" transform="rotate(-90 153.4 124.5)">26</text>
<text x="156" y="124.5" transform="rotate(-90 156 124.5)">27</text>
<text x="158.5" y="124.5" transform="rotate(-90 158.5 124.5)">28</text>
<text x="161" y="124.5" transform="rotate(-90 161 124.5)">29</text>
<text x="163.6" y="124.5" transform="rotate(-90 163.6 124.5)">30</text>
<text x="166.1" y="124.5" transform="rotate(-90 166.1 124.5)">31</text>
<text x="168.7" y="124.5" transform="rotate(-90 168.7 124.5)">32</text>
</g>
<g font-size="1.8" fill="#725600">
<text x="131.7" y="44">I2C1_SDA</text>
<text x="148.8" y="44">I2C1_SCL</text>
<text x="169.8" y="50.6" transform="rotate(-90 169.8 50.6)">OLED_Rst</text>
<text x="103.6" y="103.7">pdBm</text>
<text x="139.3" y="135.1" transform="rotate(-90 139.3 135.1)">SPI1_CS</text>
<text x="141.8" y="137.4" transform="rotate(-90 141.8 137.4)">SPI1_SCLK</text>
<text x="146.9" y="137.3" transform="rotate(-90 146.9 137.3)">SPI1_MOSI</text>
<text x="131.7" y="141.1" transform="rotate(-90 131.7 141.1)">OLED_Pwr_Con</text>
</g>
</svg>
